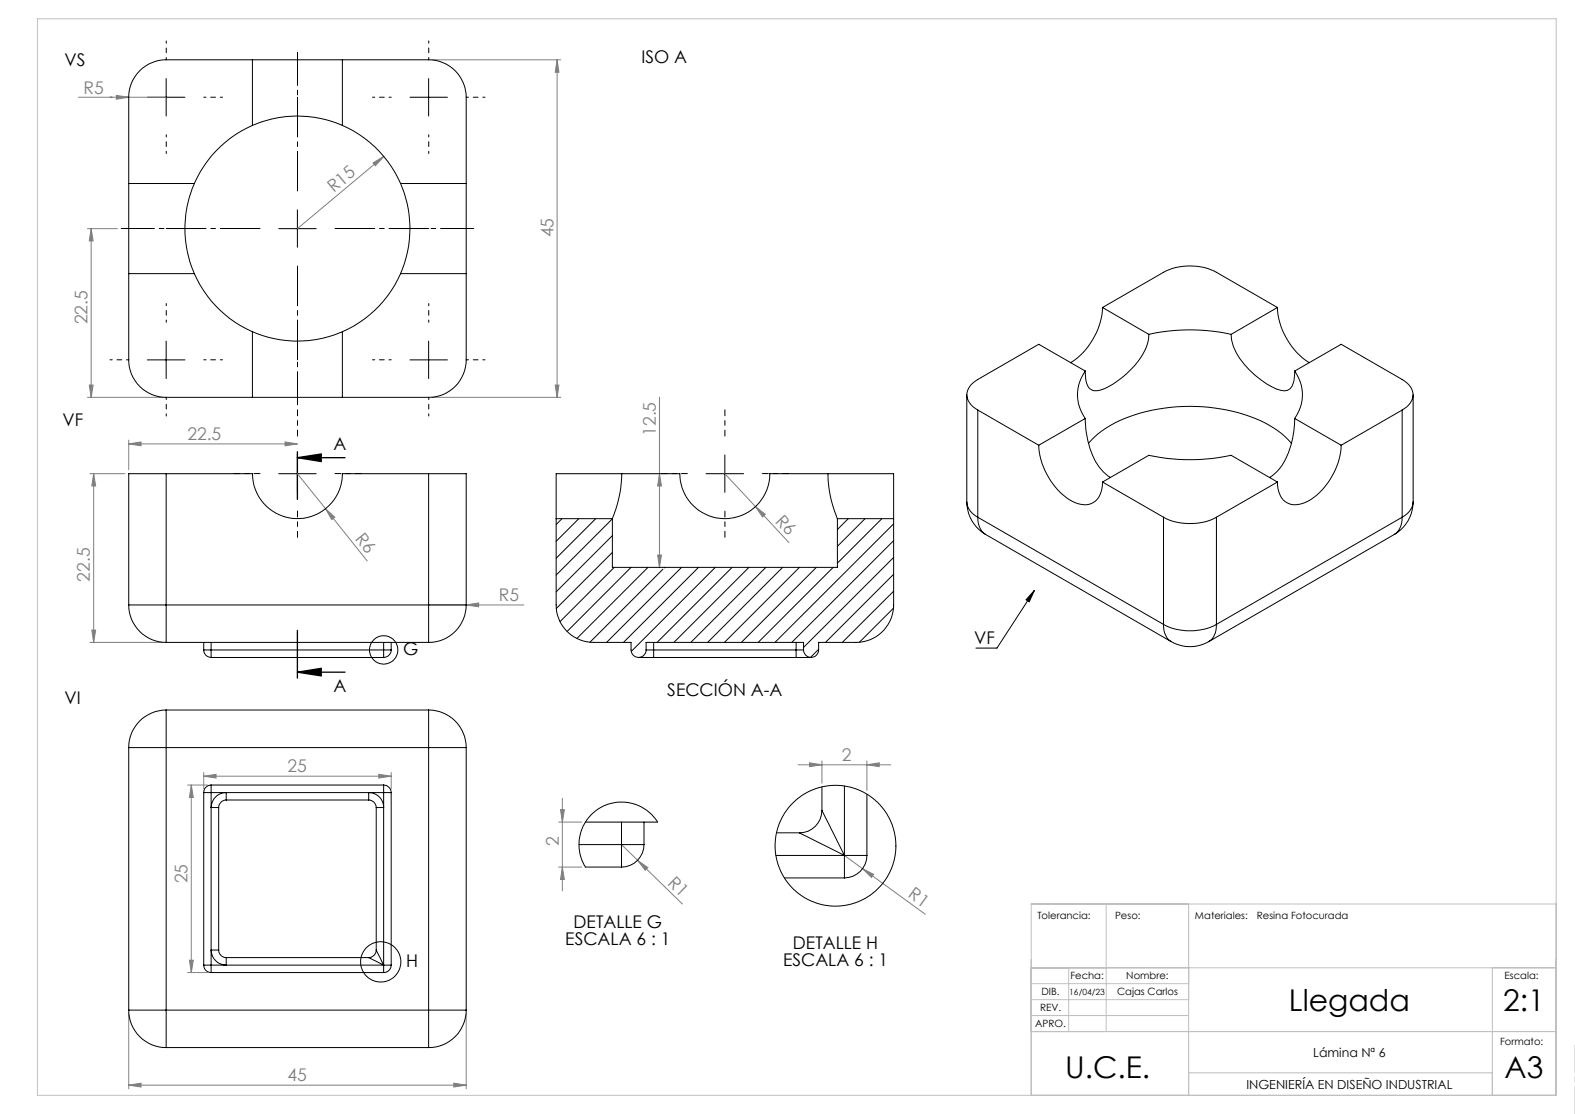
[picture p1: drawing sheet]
<svg xmlns="http://www.w3.org/2000/svg" width="420mm" height="297mm" viewBox="0 0 420 297" stroke-linecap="round" stroke-linejoin="round" font-family="sans-serif">
<g fill="none" stroke="#000" stroke-width=".27">
<path d="M39.3 25.9h10M44.3 21v9.9M109.3 25.9h10M114.3 21v9.9M79.3 55.9v10M74.3 61h10M39.3 96h10M44.3 90.9v10M109.3 96h10M114.3 90.9v10M74.3 126.3h10M79.3 121.3v10"/>
<path d="M188.3 126.3h10M193.3 121.3v10M275.8 157.4l-9.9 15.4h-5.7M275.8 157.4l-1.3 3-.9-.5z"/>
<circle cx="102.3" cy="173.3" r="3.8"/>
<circle cx="101.5" cy="256.4" r="5.4"/>
</g>
<path d="M79.3 122h12.7M79.3 120.4v12.7M79.3 122l6.4-1v2zM79.3 168.1v12.7M79.3 179.2h12.7M79.3 179.2l6.4-1v2z" fill="none" stroke="#000" stroke-width=".35"/>
<g fill="none" stroke="#808080" stroke-width=".27">
<path d="M115.3 15.9h34.2M148.6 15.9l.4 3.4h-.9zM148.6 15.9v90M20.9 25.9h23.4M31 25.4l3.3 .5-3.3 .6zM99.5 43.4l2.8-1.7-2.2 2.5zM102.3 41.7l-23 19.3M23.3 61h8M24.3 61l.5 3.2h-1zM24.3 61v44.9M23.3 105.9h20M23.8 102.7h1l-.5 3.2z"/>
<path d="M34.3 117.3v8M34.3 118.4h45M34.3 118.4l3.3-.6v1zM76 117.8l3.3 .6-3.3 .4zM115.3 105.9h34.2M148.1 102.7h.9l-.4 3.2zM175.9 105.9v45.4M24 126.3h9.3M25 126.3v45M25 126.3l.5 3.3h-1zM79.3 126.3l7.5 9.3M86.8 135.6l2.5 2.3-.8 .6z"/>
<path d="M86.8 135.6l11.1 14M175.9 126.3l.5 3.3h-1zM193.3 126.3l17.1 18.4M201.5 135.1l2.6 2-.8 .7zM175.4 148h1l-.5 3.3zM24 171.3h19.3M24.5 168h1l-.5 3.3zM114.3 161.3h25.4M124.3 161.3l3.3-.5v1zM50 209.3h5.3M51 209.3v50M51 209.3l.5 3.3h-1z"/>
<path d="M54.3 206.9l3.3-.5v1zM54.3 205.9v4.4M54.3 206.9h50M101 206.4l3.3 .5-3.3 .5zM104.3 205.9v4.4M149 219.2h6.1M149.5 215.9h1l-.5 3.3zM150 212.8v24.7M212.8 203.9h24.7M215.9 203.4l3.3 .5-3.3 .5zM219.2 202.9v5.9M231.2 203.9l3.3-.5v1z"/>
<path d="M231.2 202.9v7.8M149 231.2h6.1M150 231.2l.5 3.3h-1zM165.7 225.2l16.3 15.8M170 229.4l2.8 1.9-.8 .7zM225.2 228.1l4.8 3.5M230 231.6l3 1.5-.6 .8zM230 231.6l16.8 12.2M50 259.3h5.3M50.5 256h1l-.5 3.3zM34.3 270.3v20M124.3 270.3v20"/>
<path d="M34.3 289.3h90M34.3 289.3l3.3-.5v1zM121 288.8l3.3 .5-3.3 .5z"/>
</g>
<path d="M79.3 13.9v21.5M32.3 60.9h21.5M104.8 60.9h21.5M79.3 86.4v21.5" fill="none" stroke="#000" stroke-width=".27" stroke-dasharray="15.2 1.3 1.3 1.3" stroke-dashoffset="6.4"/>
<path d="M79.3 50.9v-25M69.3 60.9h-25M79.3 70.9v25M89.3 60.9h25" fill="none" stroke="#000" stroke-width=".27" stroke-dasharray="15.2 1.3 1.3 1.3" stroke-dashoffset="4.6"/>
<g fill="none" stroke="#000" stroke-width=".27" stroke-dasharray="15.2 1.3 1.3 1.3" stroke-dashoffset="14.6">
<path d="M44.3 15.9v-5M114.3 15.9v-5M34.3 25.9h-5M44.3 35.9v5M54.3 25.9h5M104.3 25.9h-5M114.3 35.9v5M124.3 25.9h5M34.3 95.9h-5M44.3 85.9v-5M54.3 95.9h5M104.3 95.9h-5"/>
<path d="M114.3 85.9v-5M124.3 95.9h5M44.3 105.9v5M114.3 105.9v5"/>
</g>
<path d="M79.3 116.3v-7M193.3 116.3v-7M69.3 126.3h-7M79.3 136.3v7M89.3 126.3h7M183.3 126.3h-7M193.3 136.3v7M203.3 126.3h7" fill="none" stroke="#000" stroke-width=".27" stroke-dasharray="15.2 1.3 1.3 1.3" stroke-dashoffset="13.6"/>
<path d="M420 297v-18.4" fill="none" stroke="#c0c0c0" stroke-width=".27" stroke-dasharray="15.2 1.3 1.3 1.3" stroke-dashoffset="7.9"/>
<path d="M10 5h405v287h-405zM275 258h140M285 258v17M295 240.9v34.1M316.4 240.9l.6 .1v51M398 258v34M415 241h-140v51M275 275h140M275 266.5h42M275 262.3h42M275 270.8h42M317 286h81" fill="none" stroke="#c0c0c0" stroke-width=".27"/>
<g fill="#000">
<path d="M275.8 157.4l-1.3 3-.9-.5z"/>
<path d="M79.3 122l6.4-1v2zM79.3 179.2l6.4-1v2z"/>
</g>
<g fill="#808080">
<path d="M31 25.4l3.3 .5-3.3 .6z"/>
<path d="M99.5 43.4l2.8-1.7-2.2 2.5z"/>
<path d="M86.8 135.6l2.5 2.3-.8 .6z"/>
<path d="M201.5 135.1l2.6 2-.8 .7z"/>
<path d="M170 229.4l2.8 1.9-.8 .7z"/>
<path d="M230 231.6l3 1.5-.6 .8z"/>
<path d="M124.3 161.3l3.3-.5v1z"/>
<path d="M76 117.8l3.3 .6-3.3 .4zM34.3 118.4l3.3-.6v1zM121 288.8l3.3 .5-3.3 .5zM34.3 289.3l3.3-.5v1z"/>
<path d="M215.9 203.4l3.3 .5-3.3 .5zM231.2 203.9l3.3-.5v1z"/>
<path d="M101 206.4l3.3 .5-3.3 .5zM54.3 206.9l3.3-.5v1z"/>
<path d="M23.8 102.7h1l-.5 3.2zM24.3 61l.5 3.2h-1zM175.4 148h1l-.5 3.3zM175.9 126.3l.5 3.3h-1z"/>
<path d="M25 126.3l.5 3.3h-1zM24.5 168h1l-.5 3.3zM148.6 15.9l.4 3.4h-.9zM148.1 102.7h.9l-.4 3.2zM51 209.3l.5 3.3h-1zM50.5 256h1l-.5 3.3zM149.5 215.9h1l-.5 3.3zM150 231.2l.5 3.3h-1z"/>
</g>
<g fill="none" stroke="#000" stroke-width=".27">
<path d="M67.3 15.9h24M67.3 15.9h-23a10 10 0 0 0-10 10v23M67.3 15.9v17.5M91.3 15.9h23a10 10 0 0 1 10 10v23M91.3 15.9v17.5M67.3 33.4a30 30 0 0 1 24 0M67.3 33.4a30.2 30.2 0 0 0-15.5 15.5M91.3 33.4a30.1 30.1 0 0 1 15.5 15.5M34.3 48.9v24.1M34.3 48.9h17.5M51.8 48.9a29.9 29.9 0 0 0 0 24.1M106.8 48.9a30.3 30.3 0 0 1 0 24.1"/>
<path d="M106.8 48.9h17.5M124.3 48.9v24.1M34.3 73v23a10 10 0 0 0 10 9.9h23M34.3 73h17.5M51.8 73a30.2 30.2 0 0 0 15.5 15.4M106.8 73a30.1 30.1 0 0 1-15.5 15.4M106.8 73h17.5M124.3 73v23a10 10 0 0 1-10 9.9h-23M67.3 88.4a29.8 29.8 0 0 0 24 0M67.3 88.4v17.5M91.3 88.4v17.5M289.4 98.9a10.8 10.8 0 0 0 0 12.7"/>
<path d="M289.4 98.9l-12.4-7.1-16.3 9.4a4.4 4.4 0 0 0-2.4 5.7l1.2 1.6 1.2 .8M294 82a18.9 18.9 0 0 1-8.5 14.7M294 82l16.3-9.4a15.5 15.5 0 0 1 14.1 0l16.2 9.4M294 82l12.4 7.1M306.4 89.1a14 14 0 0 1-4.7 9.3 17.5 17.5 0 0 1-9.4 5.8 2.56 2.56 0 0 1-2.7-2.5l-.2-2.8M306.4 89.1a50.5 50.5 0 0 1 21.9 0M328.3 89.1a14.5 14.5 0 0 0 4.9 9.5 20.2 20.2 0 0 0 8.3 5.5 2.72 2.72 0 0 0 3.6-2.8l.2-2.4M340.6 82a18.9 18.9 0 0 0 8.5 14.7M340.6 82l-12.3 7.1M345.3 98.9a10.8 10.8 0 0 1 0 12.7M345.3 98.9l12.3-7.1 16.3 9.4a4.4 4.4 0 0 1 2.5 5.7l-1.3 1.6-1.2 .8M67.3 105.9h24"/>
<path d="M257.8 105.3v28.5M260.7 109.3v28.6M260.7 109.3l16.3 9.4M277 118.7a18.5 18.5 0 0 0 9.6 15.3 4.8 4.8 0 0 0 7.3-3.8l.1-1.7M289.4 111.6a24.4 24.4 0 0 0 3.7 12.9l1.2 1.3 1.8 1.5M289.4 111.6l-12.4 7.1M344.4 118.2a28.6 28.6 0 0 0-15.6-8.5 47.1 47.1 0 0 0-32.7 3.7l-3.3 2.2-2.5 2.6M345.3 111.6a21.1 21.1 0 0 1-4.7 14.1l-2.1 1.6M345.3 111.6l12.3 7.1M357.6 118.7a18.5 18.5 0 0 1-9.6 15.3 4.8 4.8 0 0 1-7.2-3.8l-.2-1.7M373.9 109.3l-16.3 9.4M373.9 109.3v28.6"/>
<path d="M376.8 105.3v28.5M44.3 126.3h-10v35M44.3 126.3h23a12 12 0 0 0 12 12 12 12 0 0 0 12-12h23M44.3 126.3v35M114.3 126.3h10v35M114.3 126.3v35M148.3 138.3v23a10 10 0 0 0 10 10h10v2a2.05 2.05 0 0 0 2 2M148.3 138.3h15M149.9 138.3l-1.6 1.5M154.3 138.3l-6 6M158.9 138.3l-10.6 10.5M163.3 138.3l-15 15"/>
<path d="M163.3 138.3v13h60v-13M165.8 126.3a33.5 33.5 0 0 1-2.5 12M165.8 126.3h15.5a12 12 0 0 0 12 12 12 12 0 0 0 12-12h15.5M165.8 126.3h-17.5v12M220.8 126.3a31.7 31.7 0 0 0 2.5 12M220.8 126.3h17.5v12M223.3 138.3h15M226.2 138.3l-2.9 2.9M230.7 138.3l-7.4 7.4M235.2 138.3l-11.9 11.8M238.3 139.7l-31.6 31.6M238.3 138.3v23a10 10 0 0 1-10 10h-10v2a2.05 2.05 0 0 1-2 2"/>
<path d="M257.8 133.8a10 10 0 0 0 5 8.7M257.8 133.8a5.1 5.1 0 0 0 2.9 4.1M260.7 137.9a5.1 5.1 0 0 0 2.1 4.6M260.7 137.9l49.6 28.6M294 128.5l12.4-7.1a52 52 0 0 0 21.9 0l12.3 7.1M294 128.5l16.3 9.4M310.3 137.9a15.5 15.5 0 0 0 14.1 0M310.3 137.9v28.6M324.4 137.9v28.6M340.6 128.5l-16.2 9.4M373.9 137.9a5.1 5.1 0 0 1-2.1 4.6M373.9 137.9l-49.5 28.6"/>
<path d="M376.8 133.8a10 10 0 0 1-5 8.7M376.8 133.8a5.1 5.1 0 0 1-2.9 4.1M163.3 142.8l-15 15M163.3 147.3l-15 14.9M163.8 151.3l-14.5 14.4M168.3 151.3l-17.1 17M172.8 151.3l-19 18.9M176.8 151.8l-19.5 19.4M177.3 151.3l-.2 .1M181.8 151.3l-20.1 20M186.3 151.3l-20 20M190.7 151.3l-22.4 22.4"/>
<path d="M195.2 151.3l-20 20M199.7 151.3l-20 20M204.2 151.3l-20 20M208.7 151.3l-20 20M213.2 151.3l-20 20M217.7 151.3l-20 20M222.2 151.3l-20 20M238.3 144.1l-27.2 27.2M238.3 148.6l-24 24M238.3 153.1l-18.2 18.2M238.3 157.6l-13.7 13.7M262.8 142.5l49.5 28.6"/>
<path d="M371.8 142.5l-49.5 28.6M34.3 161.3a10 10 0 0 0 10 10M34.3 161.3h10M44.3 161.3v10M44.3 161.3h70M44.3 171.3h70M54.3 173.3a1.99 1.99 0 0 0 2 2M54.3 173.3h2M54.3 171.3v2M56.3 173.3v2M56.3 173.3h46M56.3 171.3v2"/>
<path d="M56.3 175.3h46M102.3 173.3h2M102.3 173.3v2M102.3 171.3v2M104.3 173.3a2.05 2.05 0 0 1-2 2M104.3 171.3v2M114.3 161.3v10M114.3 161.3h10M124.3 161.3a10 10 0 0 1-10 10M170.3 175.3h4M172.3 173.3a2.05 2.05 0 0 1-2 2M172.3 173.3h2"/>
<path d="M172.3 173.3v-2h42v2M174.3 173.3v2M174.3 173.3h38M174.3 175.3h38M174.3 171.3v2M212.3 175.3h4M212.3 173.3v2M212.3 173.3h2M212.3 171.3v2M214.3 173.3a2.05 2.05 0 0 0 2 2M218.3 173.1l-2.2 2.2M238.3 162.1l-9.1 9.1"/>
<path d="M310.3 166.5a15.5 15.5 0 0 0 14.1 0M310.3 166.5a5 5 0 0 0 2 4.6M312.3 171.1a10 10 0 0 0 10 0M324.4 166.5a5 5 0 0 1-2.1 4.6M34.3 199.3h10M34.3 199.3v70M44.3 189.3v10M44.3 189.3a10 10 0 0 0-10 10M44.3 199.3v70M44.3 199.3h70M44.3 189.3h70M114.3 199.3h10"/>
<path d="M114.3 189.3v10M114.3 189.3a10 10 0 0 1 10 10M114.3 199.3v70M124.3 199.3v70M54.3 211.3h2M54.3 211.3v46M56.3 209.3v2M56.3 209.3a1.99 1.99 0 0 0-2 2M56.3 211.3v46M56.3 211.3h46M56.3 209.3h46M58.3 215.3v38"/>
<path d="M60.3 213.3v-2a4 4 0 0 0-4 4h2M60.3 213.3a2.05 2.05 0 0 0-2 2M60.3 213.3h38M98.3 213.3v-2a4 4 0 0 1 4 4h-2M98.3 213.3a2.05 2.05 0 0 1 2 2M100.3 215.3v38M102.3 211.3h2M102.3 209.3a2.05 2.05 0 0 1 2 2M102.3 209.3v2M102.3 211.3v46M104.3 211.3v46M156.1 219.2h19.3l-.5-.7-2.4-2.5-2.5-1.3-2.5-.7-2.6-.1-2.8 .5-2.1 1-2.1 1.6-1.4 1.6-1.5 2.9-.6 3v1.8l.3 1.7 .5 1.4 .9 1.8h9.6"/>
<path d="M165.7 219.2v6M171.7 219.2v6M219.2 216l6 12.1M219.2 216a6 6 0 0 1-6 6M219.2 209.8v6.2M225.2 209.5v18.6M231.2 211.7v16.4M154.4 225.2h11.3M165.7 225.2h6M165.7 225.2v6M171.7 225.2a6 6 0 0 1-6 6M206.9 228.1h18.3"/>
<path d="M207.1 222h6.1M209.2 234.1h16M213.2 222l12 6.1M225.2 228.1v6M225.2 228.1h6M231.2 228.1a6 6 0 0 1-6 6M54.3 257.3a1.93 1.93 0 0 0 2 2M54.3 257.3h2M56.3 257.3v2M56.3 257.3h46M56.3 259.3h46M58.3 253.3h-2a4.1 4.1 0 0 0 4 4v-2"/>
<path d="M58.3 253.3a2.05 2.05 0 0 0 2 2M60.3 255.3h38M98.3 255.3l4 2M100.3 253.3l2 4M100.3 253.3a2.05 2.05 0 0 1-2 2M102.3 257.3v2M102.3 257.3h2M104.3 257.3a1.99 1.99 0 0 1-2 2M34.3 269.3a10 10 0 0 0 10 10M34.3 269.3h10M44.3 269.3v10M44.3 269.3h70"/>
<path d="M44.3 279.3h70M114.3 269.3v10M114.3 269.3h10M124.3 269.3a10 10 0 0 1-10 10"/>
<circle cx="222.8" cy="225.5" r="16.1"/>
</g>
<g font-size="8">
<text x="343.7" y="269.5">Llegada</text>
<text x="400.9" y="269.5">2:1</text>
<text x="284.1" y="287.4">U.C.E.</text>
<text x="401.2" y="287.4">A3</text>
</g>
<g font-size="4.7">
<text x="17.2" y="17.6">VS</text>
<text x="171.1" y="16.9">ISO A</text>
<text x="16.6" y="113.6">VF</text>
<text x="88.9" y="119.9">A</text>
<text x="259.8" y="171.7">VF</text>
<text x="107.5" y="174.6">G</text>
<text x="88.9" y="184.5">A</text>
<text x="178" y="185.5">SECCIÓN A-A</text>
<text x="17.2" y="187.8">VI</text>
<text x="150.8" y="252">ESCALA 6 : 1</text>
<text x="153" y="247.5">DETALLE G</text>
<text x="108.3" y="257.7">H</text>
<text x="208.8" y="257.7">ESCALA 6 : 1</text>
<text x="211.5" y="253.1">DETALLE H</text>
</g>
<g font-size="4.7" fill="#808080">
<text x="22.2" y="24.9">R5</text>
<text x="89" y="51.6" transform="rotate(-40 89 51.6)">R15</text>
<text x="147.6" y="63.3" transform="rotate(-90 147.6 63.3)">45</text>
<text x="23.3" y="86.4" transform="rotate(-90 23.3 86.4)">22.5</text>
<text x="50" y="117.3">22.5</text>
<text x="174.9" y="116.2" transform="rotate(-90 174.9 116.2)">12.5</text>
<text x="94.5" y="143.7" transform="rotate(51 94.5 143.7)">R6</text>
<text x="206.6" y="139.1" transform="rotate(47 206.6 139.1)">R6</text>
<text x="24" y="155.1" transform="rotate(-90 24 155.1)">22.5</text>
<text x="133" y="160.3">R5</text>
<text x="224.5" y="202.9">2</text>
<text x="76.7" y="205.9">25</text>
<text x="149" y="225.5" transform="rotate(-90 149 225.5)">2</text>
<text x="50" y="235.5" transform="rotate(-90 50 235.5)">25</text>
<text x="177.9" y="235.6" transform="rotate(44 177.9 235.6)">R1</text>
<text x="241.9" y="239" transform="rotate(36 241.9 239)">R1</text>
<text x="76.7" y="288.3">45</text>
</g>
<g font-size="3.3">
<text x="350.2" y="281.8">Lámina Nª 6</text>
<text x="332.4" y="290.3">INGENIERÍA EN DISEÑO INDUSTRIAL</text>
</g>
<g font-size="2.7">
<text x="276.6" y="245.1">Tolerancia:</text>
<text x="297.3" y="245.1">Peso:</text>
<text x="318.7" y="245.1">Materiales:</text>
<text x="335.2" y="245.1">Resina Fotocurada</text>
<text x="285.4" y="261">Fecha:</text>
<text x="300.3" y="261">Nombre:</text>
<text x="401.2" y="260.9">Escala:</text>
<text x="277.3" y="269.5">REV.</text>
<text x="277.7" y="265.3">DIB.</text>
<text x="297.9" y="265.3">Cajas Carlos</text>
<text x="276.1" y="273.8">APRO.</text>
<text x="400" y="278.6">Formato:</text>
</g>
<text font-size="2.3" x="285.1" y="265.3">16/04/23</text>
</svg>
